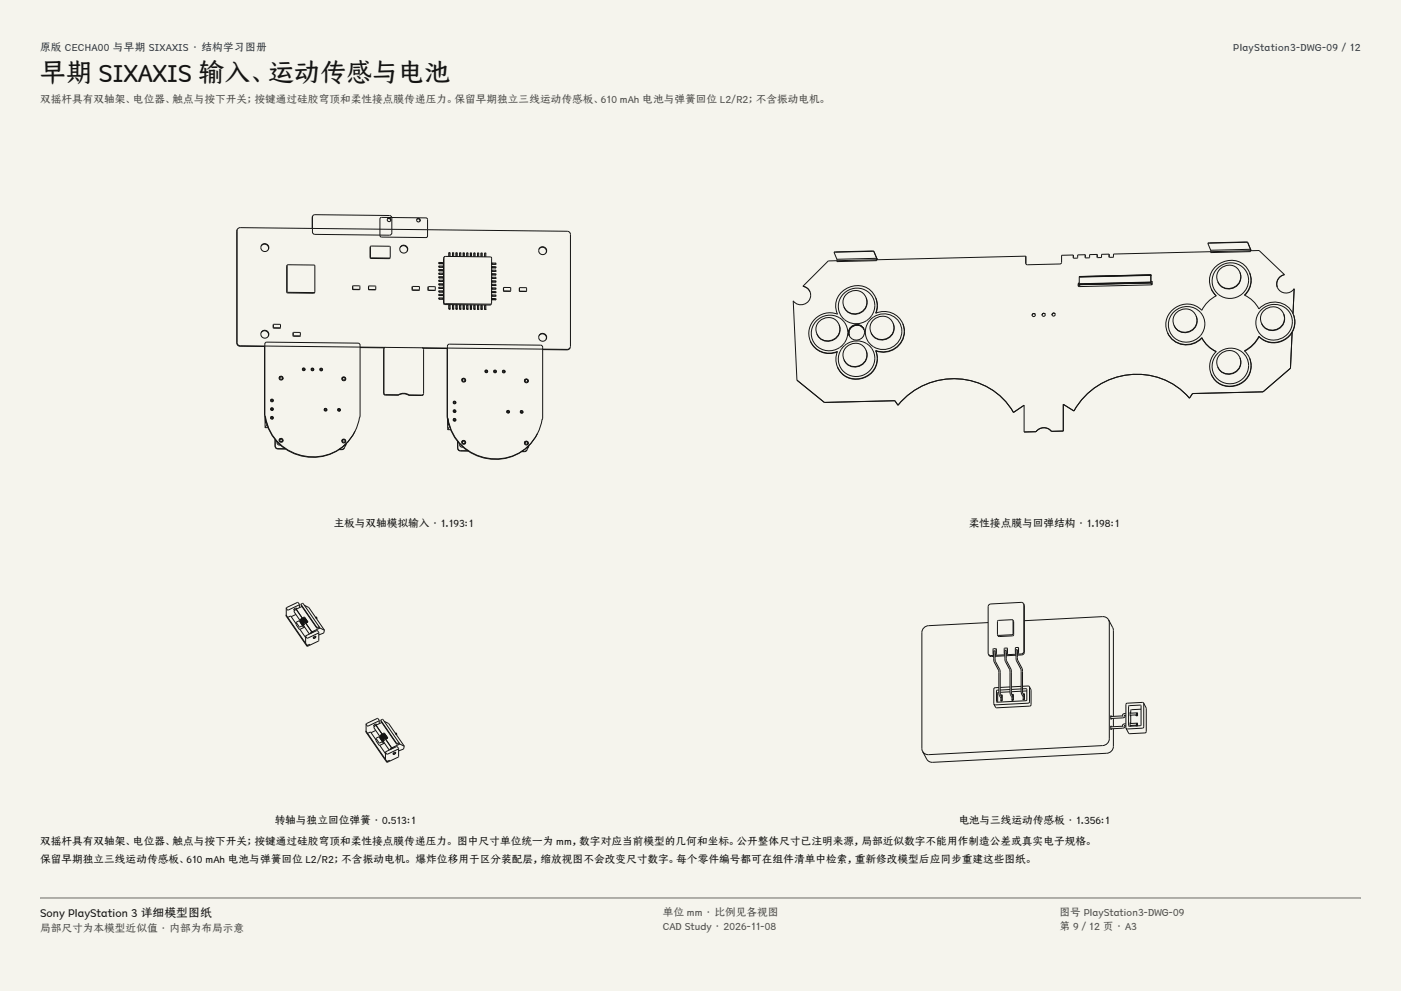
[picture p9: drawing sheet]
<svg xmlns="http://www.w3.org/2000/svg" width="420mm" height="297mm" viewBox="0 0 420 297" stroke-linecap="round" stroke-linejoin="round" font-family="sans-serif">
<g fill="#f5f4ed">
<path d="M0 0h420v297h-420z"/>
<path d="M12 12h396v275h-396z"/>
</g>
<g fill="none" stroke="#141413" stroke-width=".3">
<path d="M71.2 68.7l-.2 .6v33.5a.96 .96 0 0 0 .9 1h7.4M71.2 68.7l.8-.5 98.1 1.1a.96 .96 0 0 1 .9 1l-.1 33.9M71.2 68.7l-.1 34a.96 .96 0 0 0 .9 .9l43.6 .5M78.3 73.7a1.19 1.19 0 0 1 1.6-.4 1.19 1.19 0 0 1 .5 1.5M86.1 79.5l-.1 8.2 8.1 .2 .3-.3M86.1 79.5h8.2l.1 8.1M86.1 79.5v8l8.3 .1M93.7 64.7l-.1 3.8M93.9 64.5l.5-.2 22.6 .3 .5 .6-.1 4.9-.6 .4-22.7-.3-.4-.7v-4.5zM111.1 73.9l-.1 3.5 5.7 .1 .3-.3M111.1 73.9h5.8l.1 3.3M111.1 73.9v3.3h5.9"/>
<path d="M114 65.4l.4-.2 13.5 .2 .3 .4-.1 5.2-.4 .2-13.6-.2-.2-.4zM116.1 65.7a.55 .55 0 0 1 .6-.2 .55 .55 0 0 1 .4 .4v.3M119.9 74.2a1.19 1.19 0 0 1 1.6-.4 1.19 1.19 0 0 1 .6 1.5M124.9 65.8a.55 .55 0 0 1 .6-.2 .55 .55 0 0 1 .4 .4v.3M131.6 79.8h.1M131.6 78.7h.1M131.6 78.7v.3h1.2M131.6 79.7v.4M131.6 79.7v.1M131.6 78.7h1.2v.3M131.6 79.7l1.2 .1v.2M132.8 79h.1"/>
<path d="M133.1 77l-.1 .5v13.4l.1 .3 13.8 .2 .4-.4M133.1 77l.4-.2 13.7 .2 .2 .4-.1 13.6M133.1 77v13.7l.2 .3 13.7 .2 .3-.2M134.6 75.8h.1M134.6 75.8v1.1M134.6 75.7v.1M134.6 75.7l.3 .1v1.1M135.7 75.8h.1M135.7 75.8v1.1M135.7 75.7h.3M136 75.8v1.1M136.7 75.8v1.1"/>
<path d="M136.7 75.8h.1M136.8 75.8h.3v1.1M137.8 75.8h.1M137.8 75.8v1.1M137.8 75.8h.3v1.1M138.9 75.8h.1M138.9 75.8v1.1M138.9 75.8h.3M139.2 75.8v1.1M139.9 75.8h.1M140 75.8v1.1M140 75.8h.1"/>
<path d="M140 75.8h.3M140.3 75.8v1.1M141 75.8v1.1M141 75.8h.1M141 75.8h.3M141.4 75.8v1.1M142.1 75.9h.1M142.1 75.8v1.1M142.1 75.8v.1M142.1 75.8h.3v1.1M143.2 75.9h.1M143.2 75.9v1.1"/>
<path d="M143.2 75.8v.1M143.2 75.8h.3M143.5 75.9v1.1M144.2 75.9v1.1M144.2 75.9h.1M144.3 75.8l.3 .1v1.1M145.3 75.9h.1M145.3 75.9v1.1M145.3 75.9h.3v1.1M147.4 79.9h.1M147.4 78.9h.1M147.4 78.9v.3"/>
<path d="M147.4 79.9v.3h1.2M147.4 78.8v.1M147.5 78.8l1.1 .1v.3M147.5 79.9h1.1M148.6 79.2h-1.2M148.6 79.2h.1M148.6 79.9v.3M161.6 74.7a1.19 1.19 0 0 1 1.5-.5 1.19 1.19 0 0 1 .6 1.5M250.1 75.7h.1M250.1 75.6l11.6-.4 .3 .1 1 2.5M250.1 75.6h.1M250.1 75.6v.1"/>
<path d="M250.1 75.7l.8 2M250.9 77.7l11.9-.3v.7l-11.9 .3zM262 75.4l-11.9 .3M307.5 76.8l-59.2 1.4-7.6 7.6M307.5 76.8h.1M321.8 77.3h.1M321.8 76.4l-3.6 .1v2.1l-.4 .5-9.8 .3-.5-.4v-2.2M321.8 76.4v.9M321.8 76.4h.1M325.3 77.2h.1M325.3 76.3l-2.2 .1-.1 .9h-1.2M325.3 76.3v.9"/>
<path d="M325.3 76.3v.1M328.9 77.1h.1M328.9 76.3h-2.2l-.1 .9h-1.3M328.9 76.3v.8M328.9 76.3h.1M332.5 76.2v.9M332.5 76.2h-2.3v1l-1.3-.1M332.5 76.2v.8M332.5 77.1h1.3v-1l43.7-1 7.6 7.2M332.5 77v.1M362.1 73h.1M362.1 72.9l11.7-.4 .2 .1 1.1 2.5"/>
<path d="M362.1 72.9h.1M362.1 72.9v.1M362.1 73l.9 2M363 75l11.9-.3v.7l-11.9 .3zM374 72.7l-11.9 .3M78.3 99.7a1.19 1.19 0 0 1 1.5-.4 1.19 1.19 0 0 1 .6 1.5M81.9 97.3v.1M81.9 98.1l2.2 .1M82 97.2l-.1 1.1 2.2-.1M82 97.2h2.1v.9M82 97.2l-.1 .1M84.1 98.1v.1"/>
<path d="M87.9 99.7v1l2.1-.1M87.9 99.7h2.1v.9M87.9 99.7v.9h2.1M105.7 85.8l.1 .9h2.1M105.8 85.7l-.1 1.1 2.2-.1M105.8 85.7h2.1v1M105.8 85.7l-.1 .1M110.5 85.9h.1M110.5 85.8v1l2.1-.1M110.5 86.6l2.1 .1M110.5 85.8h2.1v.9M110.5 85.8h.1"/>
<path d="M110.5 85.8v.1M123.6 86h.1M123.6 86v1l2.1-.1M123.6 86.8l2.1 .1M123.6 85.9h2.1v1M123.6 85.9v.1M128.4 86l-.1 1h2.1M128.4 86h2.1v.9M128.4 86v.9l2 .1M130.5 86.9l-.1 .1M131.6 89.3h.1M131.6 88.3h.1"/>
<path d="M131.6 87.2h.1M131.6 86.1h.1M131.6 85.1h.1M131.6 84h.1M131.6 82.9v.1M131.6 81.9h.1M131.6 80.8h.1M131.6 89.3v.3h1.2M131.6 87.2v.3h1.2M131.6 85.1v.3h1.2M131.6 84v.3h1.2M131.6 82.9v.4h1.2"/>
<path d="M131.6 80.8v.3h1.2M131.6 81.9v.3h1.2M131.6 86.1v.3M131.6 88.2v.4M131.6 88.2h.1M131.6 82.9h.1M131.6 88.2v.1M131.6 85v.1M131.6 88.6h1.2M131.6 87.5h1.2M131.6 81.1l1.2 .1M131.6 89.3h1.2"/>
<path d="M131.6 88.2h1.2M131.6 87.2h1.2v.3M131.6 85h1.2v.4M131.6 84h1.2v.3M131.6 82.9h1.2M131.6 82.2h1.2M131.6 81.8l1.2 .1M131.6 80.8h1.2v.3M131.6 86.1h1.2v.3M132.8 86.4l-1.2 .1M132.8 80.1h-1.2M132.8 89.6h.1"/>
<path d="M132.8 88.6h.1M132.8 87.5h.1M132.8 86.4h.1M132.8 85.4h.1M132.8 84.3h.1M132.8 83.3h.1M132.8 82.2h.1M132.8 81.1h.1M132.8 80.1h.1M132.8 83.2v.1M132.8 88.3v.3M132.8 81.9v.3"/>
<path d="M132.8 82.9v.3M132.8 89.3v.3M134.6 91.5h.1M134.6 91.5v1.1h.3M134.6 91.4v.1M134.6 91.4l.3 .1v1.1M134.9 92.6h.1M135.7 91.5h.1M135.7 91.5v1.1h.3M135.7 91.4h.3M136 92.6h.1M136 91.5v1.1"/>
<path d="M136.7 91.5v1.1M136.7 91.5h.1M136.7 91.5v1.1h.3M136.8 91.5h.2M137.1 92.6h.1M137.1 91.5v1.1M137.8 91.5h.1M137.8 91.5v1.2l.3-.1M137.8 91.5h.3M138.1 92.7h.1M138.1 92.6v.1M138.1 91.5v1.1"/>
<path d="M138.9 91.5h.1M138.9 91.5v1.2M138.9 91.5h.3M139.2 92.7h-.3M139.2 92.7h.1M139.2 91.5v1.1M139.9 91.5h.1M140 91.5l-.1 1.2M140 91.5h-.1M140 91.5h.3M140.3 92.7h-.3M140.3 92.7h.1"/>
<path d="M140.3 92.6v.1M140.3 91.5v1.1M141 91.5v1.2M141 91.5h.1M141 91.5h.3l.1 1.2M141.3 92.7h-.3M141.3 92.7h.1M141.4 92.7h-.1M141.4 92.7h.1M142.1 91.6h.1M142.1 91.5v.1M142.1 91.5v1.2h.3"/>
<path d="M142.1 91.5h.1M142.1 91.5h.3v1.2M142.4 92.7h.1M143.2 91.6h.1M143.2 91.5v1.2h.3M143.2 91.5h.1M143.2 91.5v.1M143.2 91.5h.3M143.5 92.7h.1M143.5 91.6v1.1M144.2 91.6v1.1M144.2 91.6h.1"/>
<path d="M144.2 91.6v1.1h.3M144.2 91.5v.1M144.3 91.5h.2M144.6 92.7h.1M144.6 91.6v1.1M145.3 91.6h.1M145.3 91.6v1.1M145.3 91.5l.3 .1v1.1M145.6 92.7l-.3 .1M145.6 92.7h.1M147.4 89.5h.1M147.4 88.4h.1"/>
<path d="M147.4 87.4h.1M147.4 86.3h.1M147.4 85.2v.1M147.4 84.2h.1M147.4 83.1h.1M147.4 82.1h.1M147.4 81h.1M147.4 85.2h.1M147.4 89.5v.3h1.2M147.4 81v.3h1.2M147.4 82v.4h1.2M147.4 83.1v.3l1.2 .1"/>
<path d="M147.4 84.2v.3M147.4 85.2v.3M147.4 86.3v.3h1.2M147.4 87.4v.3h1.2M147.4 88.4v.3l1.2 .1M147.4 82v.1M147.4 84.5h1.2M147.5 82l1.1 .1v.2M147.5 83.1h1.1v.3M147.5 84.1l1.1 .1v.3M147.5 85.2h1.1v.3M147.5 88.4h1.1v.3"/>
<path d="M147.5 89.5h1.1v.3M147.5 89.8h1.1M147.5 88.7h1.1M147.5 87.3h1.1M147.5 86.3h1.1M147.5 84.5h1.1M147.5 83.4h1.1M147.5 81h1.1M148.6 85.6h-1.2M148.6 89.8h.1M148.6 88.7v.1M148.6 87.7h.1"/>
<path d="M148.6 86.6h.1M148.6 85.6h.1M148.6 84.5h.1M148.6 83.4h.1M148.6 82.4h.1M148.6 81.3h.1M148.6 80.2v.1M148.6 85.5v.1M148.6 86.3v.3M148.6 85.5h.1M148.6 80.2h.1M148.6 81v.3"/>
<path d="M148.6 87.4v.3M150.9 86.3v.1M151 86.3v1l2.1-.1M151 87.1l2.1 .1M151 86.2h2.1v1M151 86.2v.1M151 86.2l-.1 .1M155.7 86.3v1l2.2-.1M155.7 86.3h2.1l.1 .9M155.7 86.3l.1 .9h2.1M240.7 85.8a2.85 2.85 0 0 1 1.9 4.4 2.85 2.85 0 0 1-4.8 0l1.1 23.7M240.7 85.8h.1"/>
<path d="M244.6 96.4a5.4 5.4 0 0 1 9.3 1.6 5.4 5.4 0 0 1-6.4 7 5.2 5.2 0 0 1-2.9-8.6zM251 94.1l.1 .1M251.1 94.2a6.3 6.3 0 0 0-6.7 1.3 6.3 6.3 0 0 0-1.5 6.7M251.5 97.3a3.6 3.6 0 0 1-1.9 4.7 3.6 3.6 0 0 1-4.7-2M251.5 97.3a3.6 3.6 0 0 1-1.9 4.6 3.6 3.6 0 0 1-4.7-1.9M251.5 97.3a3.6 3.6 0 0 0-4.6-1.8 3.6 3.6 0 0 0-2 4.5M253 88a5.4 5.4 0 0 1 9.1 2.8 5.4 5.4 0 0 1-7.6 5.8 5.2 5.2 0 0 1-1.5-8.6zM259 98.7a2.4 2.4 0 0 0-3.1-1.1 2.4 2.4 0 0 0-1.3 3 2.4 2.4 0 0 1 1.4-3 2.4 2.4 0 0 1 3 1.2M259.6 89.2a3.6 3.6 0 0 1-1.9 4.7 3.6 3.6 0 0 1-4.7-2M259.6 89.2a3.6 3.6 0 0 1-1.9 4.6 3.6 3.6 0 0 1-4.7-1.9M259.6 89.2a3.6 3.6 0 0 0-4.6-1.8 3.6 3.6 0 0 0-2 4.5M261 95.7a5.4 5.4 0 0 1 9.2 2.1 5.4 5.4 0 0 1-6.4 6.9 5.2 5.2 0 0 1-4.2-3.7 5.2 5.2 0 0 1 1.4-5.3z"/>
<path d="M262.5 89.3a5.9 5.9 0 0 1 0 4.6 6.1 6.1 0 0 1 8.1 3.1M262.5 89.3a6.3 6.3 0 0 0-5.8-3.7 6.3 6.3 0 0 0-5.7 3.8 5.8 5.8 0 0 0 0 4.7M262.5 89.3a5.9 5.9 0 0 1 .1 4.5M267.7 96.9a3.6 3.6 0 0 1-1.9 4.7 3.6 3.6 0 0 1-4.7-1.9M267.7 96.9a3.6 3.6 0 0 1-1.9 4.6 3.6 3.6 0 0 1-4.7-1.8M267.7 96.9a3.6 3.6 0 0 0-4.6-1.8 3.6 3.6 0 0 0-2 4.6M270.6 97a6.2 6.2 0 0 1-1.4 6.7 6.2 6.2 0 0 1-6.7 1.3v.1M270.6 97a6.2 6.2 0 0 1-1.3 6.8 6.2 6.2 0 0 1-6.7 1.4M310.4 94.2l-.3-.2-.5 .1-.1 .5M313.3 94.2l-.2-.3-.5 .1-.2 .5M316.3 94.1l-.2-.2h-.5l-.2 .6M323.5 84.9l-.2 .2"/>
<path d="M323.5 85v.1M323.5 83l21.5-.5v2M323.5 83v2M323.5 84.8h.1M323.5 85.1l.1 .1M323.5 83h.1M323.6 85.2v.1M323.6 82.9l-.1 .1M323.6 85.3h.1M323.6 82.9h.1M323.6 85.3l.2 .6M345 84.5v.1"/>
<path d="M345 84.5l-21.5 .5M345 84.6l-21.5 .5M345 82.4v.2M345 82.4v.1M345 82.4l-21.5 .6M345 82.4h.1M345 84.4l.4 .1v.6l-.2 .3-21.7 .5-.2-.2v-.6l.2-.3M345 84.6h.1M345 84.8h.1M345 84.8l-21.4 .5M345 82.3v.1M345 82.3l-21.4 .6"/>
<path d="M345 82.3v.2M345 84.6v.2M345 84.6l-21.4 .6M345 82.5h.1M345 84.7h.1M345 84.7v.1M345 84.7l.3 .6-.3-.5M345 82.4v2.2M345 82.5l.1 .1M345 82.4l.1 .1M345.1 82.6h-.1M350 99.6a6.2 6.2 0 0 0 10.3 1.7"/>
<path d="M350 99.6a6.2 6.2 0 0 0 10.3 1.6M352 93.4a5.4 5.4 0 0 1 9.1 2.4 5.4 5.4 0 0 1-6.8 6.6 5.2 5.2 0 0 1-2.3-9zM358.6 94.7a3.6 3.6 0 0 1-1.9 4.7 3.6 3.6 0 0 1-4.8-1.9M358.6 94.7a3.6 3.6 0 0 1-2 4.6 3.6 3.6 0 0 1-4.7-1.8M358.6 94.7a3.6 3.6 0 0 0-4.7-1.8 3.6 3.6 0 0 0-2 4.6M363.1 86.5l1.5 2.2M363.1 86.5l1.5 2.1M364.6 88.6a9.8 9.8 0 0 0-4.3 4.4 6.3 6.3 0 0 0-7.8-.9 6.3 6.3 0 0 0-2.5 7.5M364.9 80.5a5.4 5.4 0 0 1 9.2 2 5.4 5.4 0 0 1-6.5 6.8 5.2 5.2 0 0 1-2.7-8.8zM371.7 81.6a3.6 3.6 0 0 1-1.9 4.7 3.6 3.6 0 0 1-4.7-1.9M371.7 81.6a3.6 3.6 0 0 1-2 4.6 3.6 3.6 0 0 1-4.6-1.8M371.7 81.6a3.6 3.6 0 0 0-4.7-1.8 3.6 3.6 0 0 0-1.9 4.6"/>
<path d="M374.6 81.7a6 6 0 0 1-1.6 6.7 9.1 9.1 0 0 1 4.4 4.2 6.2 6.2 0 0 1 10.3 1.6M374.6 81.7a6 6 0 0 1-1.4 6.8M374.6 81.7a6.3 6.3 0 0 0-6.3-3.6 6.3 6.3 0 0 0-5.5 4.6l-.1 2.4 .4 1.4M378.5 92.5a5.4 5.4 0 0 1 8.7 2.5 5.4 5.4 0 0 1-5.8 6.9 5.3 5.3 0 0 1-4.7-3.7 5.3 5.3 0 0 1 1.8-5.7zM382.9 86.1a2.88 2.88 0 0 0 5.1 .4M384.8 94.1a3.6 3.6 0 0 1-1.9 4.7 3.6 3.6 0 0 1-4.7-2M384.8 94.1a3.6 3.6 0 0 1-2 4.6 3.6 3.6 0 0 1-4.6-1.9M384.8 94.1a3.6 3.6 0 0 0-4.6-1.8 3.6 3.6 0 0 0-2 4.5M385.1 82.3a2.85 2.85 0 0 0-2.2 3.8M387.4 99.6l-.5 10.8-8.3 7M387.7 94.2a6.2 6.2 0 0 1-2.4 7.6 6.2 6.2 0 0 1-7.9-.9M387.7 94.2a6.3 6.3 0 0 1-2.5 7.5 6.3 6.3 0 0 1-7.8-.9"/>
<path d="M388 86.5l-.4 7.5M388 86.5v.1M79.3 103.8v20.7l.2 .4M79.4 103.7l-.1 .1M81.3 119.9l.1 .3 .4-.1M81.3 119.9l.3-.1 .2 .3M81.3 119.9l-.1 .3M81.5 119.8l-.4 .1M81.7 119.9l.2 .4M83.9 112.9h.7v.8M83.9 112.9v.7M83.9 113.6v.2"/>
<path d="M83.9 113.6l.7 .1M83.9 112.9l-.2 .5M84.5 112.9l-.8 .2M84.6 113.5l.2-.1-.1 .3M84.6 113.1l.2 .6M84.6 113.7l-.1 .2M90.7 110.9h.1M90.7 110.8h-.1M90.8 110.5l.1 .3h.4M90.8 110.5l.4-.1 .1 .4M90.8 110.5l-.1 .4M91.1 110.4l-.5 .2"/>
<path d="M91.1 111.1h.1M91.2 111v.1M91.3 110.5l.1 .4M91.3 110.8l-.2 .3M93.4 110.8h-.1M93.5 110.6v.3l.4-.1M93.5 110.6l.3-.1 .1 .3M93.5 110.6l-.2 .3M93.7 110.4l-.4 .2M93.8 111v.1M93.9 110.5l.1 .5M93.9 110.8l-.2 .3"/>
<path d="M95.9 110.9h.1M96 110.8h-.1M96.1 110.6l.1 .3 .3-.1M96.1 110.6l.3-.1 .1 .3M96.1 110.6l-.2 .3M96.3 110.5l-.4 .1M96.4 111.1h.1M96.4 111v.1M96.5 110.6l.1 .4M96.5 110.8l-.2 .4M102.7 113.1l-.2 .5M102.7 113.1l.7 .1v.7"/>
<path d="M102.7 113.1v.8M102.7 113.9h.7M102.7 113.9v.1M103.3 113.2l-.8 .1M103.4 113.3l.2 .6M103.4 113.9l-.1 .2M107.9 104.2h7.3M115.1 104.4l.1 13.6 .4 .3h3.9M115.1 104.4v13.8l.4 .2 3.9 .1M115.6 104.1l54.5 .6 .8-.5M115.6 104.1l-.5 .3M119.4 118.5l1.6-.5 1.5 .5"/>
<path d="M119.5 118.3l1.5-.4 1.6 .4M119.5 118.3l-.1 .2M122.6 118.3l-.1 .2M126.5 104.2l.5 .5-.1 13.4M126.8 104.4l7.3 .1M126.9 118.1l-.4 .3-3.9-.1M126.9 118.1l-.5 .4h-3.9M134.1 104.5v20.6l.1 .4M134.1 104.3v.2M138.7 113.5l.7 .1v.7M138.7 113.5v.8M138.7 114.3l-.1 .1"/>
<path d="M138.7 114.3h.7M138.7 113.5l-.3 .5M139.2 113.6l-.8 .1M139.4 113.7l.1 .6M139.4 114.3l-.1 .2M139.4 114.1h.1M139.4 114.3h.1M139.5 114.1l-.1 .2M145.4 111.5h.1M145.5 111.4h-.1M145.6 111.2l.1 .2h.3M145.6 111.2l.3-.1 .1 .3"/>
<path d="M145.6 111.2l-.2 .3M145.8 111l-.4 .2M145.9 111.7h.1M145.9 111.6v.1M146 111.1l.1 .4M146 111.4l-.2 .3M148 111.5h.1M148.1 111.4h-.1M148.2 111.2l.1 .3 .3-.1M148.2 111.2l.3-.1 .1 .3M148.2 111.2l-.2 .3M148.4 111.1l-.4 .1"/>
<path d="M148.5 111.6l.1 .1M148.6 111.2l.1 .4M148.6 111.4l-.1 .3M150.7 111.5h-.1M150.7 111.4h-.1M150.8 111.2l.1 .3 .3-.1M150.8 111.2l.3-.1 .1 .3M150.8 111.2l-.1 .3M151 111.1l-.4 .1M151.1 111.7v.1M151.1 111.6l.1 .1M151.2 111.2l.2 .4"/>
<path d="M151.2 111.4l-.1 .4M157.5 113.8h.7v.7M157.5 113.8v.7M157.5 114.5h.7M157.5 113.8l-.3 .4M157.5 114.5l-.1 .1M158 113.8l-.8 .1M158.2 113.9l.1 .6M158.2 114.5l-.1 .2M161.6 100.6a1.19 1.19 0 0 1 1.5-.4 1.19 1.19 0 0 1 .6 1.5M170.9 104.2l-.4 .5-.5 .2-7.3-.1M238.9 113.9l8.2 6.7 21.2-.5 .9 1.4"/>
<path d="M238.9 113.9h.1M242.9 102.2a6.1 6.1 0 0 0 8.2 3.1l-.5 2 .1 1.3 .3 1.3M242.9 102.2a6.1 6.1 0 0 0 8.1 3.3M252.9 103.8a5.4 5.4 0 0 1 9.2 2.2 5.4 5.4 0 0 1-6.5 6.7 5.2 5.2 0 0 1-2.7-8.9zM259.6 105a3.6 3.6 0 0 1-1.9 4.7 3.6 3.6 0 0 1-4.7-1.9M259.6 105a3.6 3.6 0 0 1-1.9 4.6 3.6 3.6 0 0 1-4.7-1.8M259.6 105a3.6 3.6 0 0 0-4.6-1.8 3.6 3.6 0 0 0-2 4.6M262.5 105.1a6.2 6.2 0 0 1-3.4 8 6.2 6.2 0 0 1-8.1-3.2M262.5 105.1a6.2 6.2 0 0 1-3.4 8.1 6.2 6.2 0 0 1-8.1-3.3M356.6 119.3a21.4 21.4 0 0 0-34.7 3.9M356.6 119.3h.1M356.6 119.3a21.4 21.4 0 0 0-34.6 3.9"/>
<path d="M357.5 117.9l-.9 1.4M357.5 117.9v.1M360.3 101.2a9.1 9.1 0 0 0 4.3 4.1 6 6 0 0 0-1.5 6.8M360.3 101.2v.1M360.3 101.3a9.1 9.1 0 0 0 4.3 4.1M364.8 106.2a5.4 5.4 0 0 1 9.3 1.8 5.4 5.4 0 0 1-6.5 6.9 5.2 5.2 0 0 1-2.8-8.7zM371.7 107.2a3.6 3.6 0 0 1-1.9 4.7 3.6 3.6 0 0 1-4.7-2M371.7 107.2a3.6 3.6 0 0 1-2 4.6 3.6 3.6 0 0 1-4.6-1.9M371.7 107.2a3.6 3.6 0 0 0-4.7-1.8 3.6 3.6 0 0 0-1.9 4.5M374.6 107.3a6.2 6.2 0 0 1-3.4 8.1 6.2 6.2 0 0 1-8.1-3.3M374.6 107.3a6.2 6.2 0 0 1-3.4 8 6.2 6.2 0 0 1-8.1-3.2M377.4 100.8a9.8 9.8 0 0 1-4.4 4.3l1.6 2.2"/>
<path d="M377.4 100.8v.1M377.4 100.9a9.8 9.8 0 0 1-4.3 4.3M378.6 117.4l-21.1 .5M378.6 117.4h.1M79.5 124.9v3.3M79.5 124.9a14.3 14.3 0 0 0 11.9 12 14.3 14.3 0 0 0 15-7.7M79.5 128.2h.9M79.5 128.2h.1M79.5 125l.2 1.9 .1-.5M79.6 124.8l-.2-.4v-21.3l.2-.4 .4-.2 27.4 .3 .4 .2 .1 .4v21.5M79.6 124.8a14.4 14.4 0 0 0 11.8 11.9 14.4 14.4 0 0 0 15-7.5M79.6 124.8l-.1 .1"/>
<path d="M80 127.1l-.5 1.1M81.2 125.4h.1M81.2 122.8h.1M81.2 120.2h.1M81.2 125.3h-.1M81.2 122.7h-.1M81.2 120.1h-.1M81.3 125.1l.1 .3 .4-.1M81.3 125.1l.3-.1 .2 .3M81.3 122.5l.1 .3 .4-.1M81.3 122.5l.3-.1 .2 .3M81.3 125.1l-.1 .3"/>
<path d="M81.3 122.5l-.1 .3M81.5 124.9l-.4 .2M81.5 122.4l-.4 .1M81.6 125.6h.1M81.6 123h.1M81.6 120.4h.1M81.7 125.5v.1M81.7 122.9v.1M81.7 120.3v.1M81.7 125l.2 .5M81.7 122.4l.2 .5M81.8 125.3l-.2 .3"/>
<path d="M81.8 122.7l-.2 .3M81.8 120.1l-.2 .3M82.5 131.6v2.1a.84 .84 0 0 0 .8 .9h2.4M82.5 131.7v1.9a.84 .84 0 0 0 .8 .9h2.2M83 132.3v.3a.91 .91 0 0 0 1.2 .8M83.9 131.6h.7v.7M83.9 132.3v.1M83.9 132.3h.7M83.9 131.6l-.2 .5M83.9 131.6v.7M84 131.5v.1M84.4 131.6h-.5l-.2 .4"/>
<path d="M84.6 132.1l.1 .3M84.6 131.7l.2 .6M84.6 132.3l-.1 .2M97.2 122.9h.1M97.2 122.8l.1 .1M97.4 122.7l.1 .3 .3-.1M97.4 122.7l.3-.1 .1 .3M97.4 122.7l-.2 .3M97.6 122.5l-.4 .2 .3-.1M97.7 123l.1 .2M97.8 122.6l.1 .4M97.8 122.9l-.1 .3"/>
<path d="M97.8 122.8l.1 .3M101.4 122.9h-.2M101.4 122.7l.1 .3 .4-.1M101.4 122.7l.4-.1 .1 .3M101.4 122.7l-.1 .3M101.5 122.6l-.3 .2M101.7 122.6l-.5 .1M101.8 123.1v.1M101.8 122.7l.2 .4M101.9 122.9l-.2 .3M101.9 122.8l.1 .3M102.6 132h.1"/>
<path d="M102.6 132l-.1 .1M102.7 132.5h.7M102.7 131.8l-.2 .5M102.7 131.8h.7v.7M102.7 132.5v.1M102.7 131.8v.7M103.1 131.7v.1M103.2 134.2l-.4 .4-1.1 .1M103.3 131.8l-.8 .2M103.4 131.9l.2 .6M103.4 132.5l-.1 .2M103.8 133.2l-.8 1.4-1.5 .2"/>
<path d="M103.8 133.2l-.8 .4M103.8 132.9v.3M107.9 124.9l-.1 .3M107.9 124.9l-1.5 4.3M134.2 125.5v3.3M134.2 125.5a14.3 14.3 0 0 0 11.9 12 14.3 14.3 0 0 0 15.1-7.7M134.2 128.8h.9M134.2 128.8h.1M134.2 125.6l.2 1.9 .1-.5M134.3 125.4l-.2-.4v-21.3l.2-.4 .4-.2 27.4 .3 .4 .2 .2 .4-.1 21.5M134.3 125.4a14.4 14.4 0 0 0 11.8 11.9 14.4 14.4 0 0 0 15.1-7.5M134.3 125.4l-.1 .1"/>
<path d="M134.7 127.7l-.5 1.1M135.9 126h.1M135.9 123.4h.1M135.9 120.8h.1M136 125.9h-.1M136 123.3h-.1M136 120.7h-.1M136.1 125.7v.3l.4-.1M136.1 125.7l.3-.1 .1 .3M136.1 123.1v.3l.4-.1M136.1 123.1l.3-.1 .1 .3M136.1 120.5v.3l.4-.1"/>
<path d="M136.1 120.5l.3-.1 .1 .3M136.1 125.7l-.2 .3M136.1 123.1l-.2 .3M136.1 120.5l-.2 .3M136.3 125.6l-.4 .1M136.3 123l-.4 .1M136.3 120.4l-.4 .1M136.3 126.2h.1M136.3 121h.1M136.4 126.1v.1M136.4 123.5v.1M136.4 120.9v.1"/>
<path d="M136.5 125.7l.1 .4M136.5 123.1l.1 .4M136.5 120.5l.1 .4M136.5 123.3l-.2 .3M136.5 125.9l-.2 .3M136.5 120.7l-.2 .3M137.2 132.2v2.1a.84 .84 0 0 0 .8 .9h2.4M137.2 132.3v1.9a.84 .84 0 0 0 .9 .9h2.2M137.8 132.9v.3a.91 .91 0 0 0 1.1 .8M138.5 132.3v.3M138.7 132.2h.7v.7M138.7 132.9h.7"/>
<path d="M138.7 132.9l-.1 .1M138.7 132.2l-.3 .5M138.7 132.2v.7M138.8 132.1v.1M139.1 132.2l-.7 .2M139.4 132.7v.3M139.4 132.3l.1 .6M139.4 132.9l-.1 .2M152 123.5h.1M152 123.4l-.1 .1M152.1 123.3l.1 .3 .4-.1M152.1 123.3l.4-.1 .1 .3"/>
<path d="M152.1 123.3l-.2 .3M152.3 123.1l-.4 .2 .3-.1M152.5 123.6v.2M152.5 123.2l.1 .5v-.3M152.6 123.5l-.2 .3M156.1 123.5h-.1M156.2 123.3v.3l.4-.1M156.2 123.3l.3-.1 .1 .3M156.2 123.3l-.2 .3M156.4 123.2l-.4 .2 .3-.2M156.5 123.7l.1 .1M156.6 123.3l.1 .4-.1-.3"/>
<path d="M156.6 123.5l-.2 .4M157.3 132.6h.1M157.4 132.6l-.2 .1M157.5 132.4l-.3 .5M157.5 132.4h.7v.7M157.5 133.1l-.1 .1M157.5 133.1h.7M157.5 132.4v.7M157.8 134.2h.1M157.8 132.4h.1M158 134.8l-.5 .4-1.1 .1M158 132.4l-.8 .2"/>
<path d="M158.2 132.5l.1 .6M158.2 133.1l-.1 .2M158.5 133.8l-.8 1.4-1.4 .2M158.5 133.8l-.7 .4M158.6 133.5l-.1 .3M162.6 125.5l-.1 .3M162.6 125.5l-1.4 4.3M269.2 121.5a21.2 21.2 0 0 1 34.6 2.1M303.8 123.6l3.2-2.2v8.1M303.8 123.6h.1M307 121.5l-3.2 2.1M307 129.5h.1"/>
<path d="M310.6 129.4l-3.6 .1M315.2 129.3a2.88 2.88 0 0 0-4.6 .1M315.2 129.3h.1M315.2 129.3a2.91 2.91 0 0 0-4.6 .1M318.8 121.2v8M318.8 121.2l3.1 2M318.8 129.2h.1M318.8 121.2h.1M318.8 129.2l-3.6 .1M318.8 121.2l3.2 2M321.9 123.2h.1M85.8 184.3v.1"/>
<path d="M85.8 184.6v.1M85.8 184.7l6.3 9 3.4-1.6 .1-2.5M85.8 184.4l6.2 9 .8-.3v.3M85.8 184.3h.1M85.8 182.2v2.5M86.2 185.2v-.3l1-.3 1.6 2.4M88.1 182.7l.2 .3M88.7 182.2l.2 .3-.2-.3-.5 .3-.1 .3 .2 .1M88.7 184.1l-1.4 .7M88.8 182.6l-.5 .4-.1 .4 1.8 2.6M88.8 182.6l1.8 2.6M88.8 186.5l1 1.4 .9-.4"/>
<path d="M88.8 186.5l.9-.5 1 1.5M88.8 186.5v.8l1.1 1.3M89.8 181.2l-.6-.7-3.4 1.7M89.8 181.2l-3.4 1.6-.6-.6M89.8 181.2v.9M89.9 188.6l1.7 2.5M90 186.4h.1M90 186l.1 .1M90.2 181.1l.7-.2 5 7.3M90.2 181.1l.1 .1M90.2 181.3l.1 .1M90.2 181.1v.2"/>
<path d="M90.3 181.2l4.7 6.8 .6-.2M90.3 181.4l4.7 6.8 .5-.1 .1-.3M90.3 186.1h-.1M90.3 186.5h.1M90.3 185.9h.1M90.4 186.4h-.1M90.4 186.2l.1 .1M90.4 186.7h.1M90.5 186.7h-.1M90.5 186.1v.1M90.5 181.8l-1.7 .8M90.6 186.5h-.1"/>
<path d="M90.6 185.2l-.5 .4-.1 .4M90.6 185.2l.7-.3 1 1.5-.6 .4M90.6 186.9h.1M90.6 186.3l.1 .1M90.7 187.1h.1M90.7 186.7h-.1M90.7 187.5l.2 .4h.4M90.8 187.1h-.1M90.8 186.5v.1M90.8 186.6l-.1 .1M90.8 187.6h.1M90.8 185.3h.1"/>
<path d="M90.8 185.3l-.6 .4M90.9 186.9h-.1M90.9 186.7l.1 .1M90.9 187.5l-.1 .1M90.9 187.5h.1M90.9 185.5h.1M90.9 186.8l-.1 .1M91 185.4v.1M91 186.9l.2 .2M91.1 185.7h.1M91.1 187l-.2 .1M91.1 187.3h-.2h.2"/>
<path d="M91.2 187.1h-.3M91.3 181.4l1.3 .7 4.7 6.8M91.3 185.8v.1M91.3 187.9l-1.4 .7M91.4 185.6l-.1 .1M91.4 186v.2M91.4 185.4l-.8 .2-.4 .8M91.5 185.8l-.1 .1M91.5 185.3h.1M91.6 186.2l-.1 .1M91.6 185.6h.1M91.6 185.6a1.13 1.13 0 0 0-1.3 1"/>
<path d="M91.6 185.8h.1M91.6 185.5a.99 .99 0 0 0-1.1 .1 .99 .99 0 0 0-.3 1M91.6 192.8h.1M91.6 190.7v2.4M91.6 186v.1M91.7 186.8l-.5 .4-.1 .4 1.7 2.4M91.7 186.8h.1M91.7 186.8l1.8 2.6M91.7 186.4l-.1 .1M91.7 185.8h.1M91.7 185.8l-.8 .2-.5 .8M91.7 186v.1"/>
<path d="M91.7 185.7a.99 .99 0 0 0-1.1 .1 .99 .99 0 0 0-.3 1M91.8 186.2l-.1 .1M91.9 186h.1M91.9 186l-.9 .2-.4 .8M91.9 186.2l-.1 .1M91.9 185.9a.99 .99 0 0 0-1.1 .1 .99 .99 0 0 0-.4 1M91.9 186.2h.1M91.9 186.2l-.9 .4-.3 .6M91.9 186.4l-.2 .2M92 193.6v-.3l.2 .1v.3M92 186.2h.1M92 186.4l-.2 .3-.2-.2"/>
<path d="M92 186.1a.99 .99 0 0 0-1.1 .1 .99 .99 0 0 0-.3 1M92.1 186.4v.2M92.2 186.5a.91 .91 0 0 0-1.3 1M92.2 186.3a.99 .99 0 0 0-1.1 .1 .99 .99 0 0 0-.4 1M92.3 186.5a1.03 1.03 0 0 0-1.1 .1 1.03 1.03 0 0 0-.4 1M93.5 189.4l-.6 .6M93.5 189.6l-.3 .2M93.5 189.4v.2M93.7 189.5v.1M93.8 189.5l-.3 .1M93.9 191.1l.1 .1M94.1 190.9l.6-.2-.6 .6h-.2z"/>
<path d="M94.1 189.4h-.6M94.5 190.7l.1 .1M94.6 190.8l-.5 .2-.1 .2M94.6 190.8l-.2 .4h-.4M94.7 185l.1 .3M94.7 184.9h.1M94.7 184.9v.1M94.8 184.9l.1 .3M94.8 185.1v.1M94.8 185.1h.1M94.8 185v.1M94.8 185.2v.1"/>
<path d="M94.8 185.1l.1 .1M94.8 185.3l.1 .1M94.8 185.3h.1M94.9 185.2l.1 .1M94.9 185.2l.1 .2M95 185.4h.1M95 185.3h.1M95 185.3v.1M95.6 189.6l-.6-.6-3.4 1.7M95.6 189.6l-3.4 1.7-.6-.6M95.6 187.7v.1M95.9 188.2l-2.4 1.2"/>
<path d="M95.9 188.2l1.4 .7M97.3 188.9l-.3 .8-1.4 .6M296.2 186.6l-17.8 .9a2.1 2.1 0 0 0-2 2.1v34.7l.2 .9M296.3 196.1l.6 .6h1M296.3 196.1l.4 .3h1.2M297.7 196l.2 .1M298.3 195.1h-.4v2.8l1.5 3 .1 7 .5 1.1 .3-.2-.4-.6M298.3 195.1h.1M298.3 195.1l.1 3.1M298.4 198.2h.1M298.4 198.2l1.4 2.7 .1 7.3M298.6 194.4l-.9 .1v1.5"/>
<path d="M298.6 194.4v.1M298.6 195.9l-.1 .2M298.6 194.5l.1 1.5-.4 .1M298.6 194.5l.1 .1M301.1 195.9h.1M301.1 195.9l.1 .1M301.2 196.5l-2.9 .2M301.2 196.2l-2.9 .2M301.2 195.9h.1M301.6 194.9h-.4l.1 2.8 1.4 3.1 .1 6.9 .6 1.2 .2-.2-.3-.7M301.6 194.9h.1M301.7 194.9v3.1"/>
<path d="M301.7 198h.1M301.7 198l1.4 2.8 .2 7.2M302 194.3h-.9v1.6M302 194.3h.1M302 194.3l-.2 1.6M302 194.3v1.5l-.3 .1M303.7 185.9l-.3-.2-4.2 .3-.2 .3 .1 4M303.7 185.9v4l-.2 .3-4.1 .2-.3-.1M303.7 185.9l.2 .5v3.8l-.2 .3-4.2 .3-.4-.5M304.4 195.7h.2zM304.6 196.4l-2.9 .1M304.6 196.1l-2.9 .1"/>
<path d="M305.1 197.8v.1M305.1 197.9l1.4 2.7 .1 7.2M305.1 197.9l-.1-3.1-.3-.1v3.2l1.4 2.8v6.6l.1 .7 .5 .7 .3-.2-.4-.7M305.3 194.1h-.9v1.6M305.3 194.1v.1M305.3 195.6l-.1 .1M305.3 194.2l.1 1.4M305.3 194.2h.1M305.4 195.6l-.4 .2M306.8 180.9l.3 .7v13.9l-.5 .7-1.6 .2M306.8 180.9l-.7-.4-9.1 .5-.5 .3-.3 .5 .1 14.3M306.8 180.9l.1 14.3-.5 .7-1.4 .2"/>
<path d="M332.3 185.8l.3 .8v34.8a2.1 2.1 0 0 1-2.1 2.1l-52.1 2.7-1.3-.4-.5-.6M332.3 185.8l-.5-.7-1.3-.3-23.4 1.2M332.3 185.8l1.3 2.3 .2 .8v25.8M109.7 219.1l6.2 9 .9-.2v.2M109.8 219.1v.4M109.8 219l-.1 .1M109.8 217l-.1 2.4 6.2 9 3.6-1.6v-2.4M110.1 219.9v-.2l1-.3 1.6 2.4M112 217.4l.3 .3M112.6 217l.2 .3M112.6 218.9l-1.4 .7M112.7 217.4l-.5 .4-.1 .4 1.8 2.6"/>
<path d="M112.7 217.3v.1M112.7 217.3l1.8 2.7M112.8 217.2l-.1-.2-.5 .2-.2 .4 .2 .1M113.7 215.9l-.6-.6-3.3 1.7M113.7 215.9l-3.3 1.7-.6-.6M113.7 215.9v1M114.2 215.9l.6-.3 5.1 7.4M114.2 215.9l4.7 6.9 .6-.3M114.2 215.9l4.7 7.1 .6-.2v-.3M114.4 216.5l-1.7 .8M114.5 220l.7-.3 1.1 1.5M114.5 220h.1"/>
<path d="M115.2 216.2l1.3 .6 4.7 6.8M118.7 219.7h.1M118.7 219.7v.4M118.7 219.7l.1 .1M118.7 219.8l.1 .2M118.7 219.8h.1M118.7 219.8l.2 .2M118.8 219.8l.1 .1M118.8 219.8l.2 .3M118.9 219.9v.2M118.9 220v.1M299.4 206l-1.4 .3v4.8"/>
<path d="M299.4 207.5l-.3 .2v2.7M299.9 208.2h.1M300.1 209v1M300.1 208.3v.1M300.1 210h.1M300.4 208.3h-.3M300.4 208.3h.1M300.4 208.3v.1M300.4 208.3v1.7h-.3M300.4 208.4h.1M302.8 205.9l-3 .1M302.8 206.6l-3 .2"/>
<path d="M302.8 207.3l-3 .2M303.3 208h.1M303.4 209.8h.1M303.4 208.2h.1M303.4 208.9v.9M303.7 209.8h-.3M303.7 208.1h-.3M303.7 208.1h.1M303.7 208.1l.1 .1M303.7 209.8l-.3 .1M303.7 208.1l.1 1.7M303.8 208.2h.1"/>
<path d="M306.1 205.7l-2.9 .2M306.1 206.5l-2.9 .1M306.1 207.2l-2.9 .1M306.5 205.7l1.7-.1 .4 .2M306.5 206.5h1.3v3.3l-.2 .2-8.8 .4-.1-3.4 .7-.2M306.6 207.8h.1M306.7 209.6h.1M306.7 208.7v.9M306.8 209.7h.1M307 209.6h-.2M307 207.9l-.3 .1M307.1 208h.1"/>
<path d="M307.1 208v1.6M307.1 209.7h-.3M307.8 207.1h-1.3M308.6 205.8v4.5l-.2 .4-10.1 .6-.3-.2M308.6 205.8l.5 1v4.4l-.2 .4-10.1 .5-.4-.2-.4-.8M333 214.5h.1M333 214.5l.1 1.1 .1-.3M333 217.6h.1M333 217.6l.1 1.1 .1-.3M333.1 214.5v.2M333.1 217.6v.2M333.8 218.4v5.3a2.1 2.1 0 0 1-2 2.1l-52.2 2.7-.9-.2-.7-.5-1.4-2.6"/>
<path d="M333.8 215.3v2.5M336.6 217.6l-3.6 .2M336.6 214.5l-3.6 .2M337.1 217.3v.3l.4-.1M337.1 214.2v.3l.4-.1M337.2 217.5v.4l-.5 .3-3.7 .2M337.2 214.4v.4l-.5 .3-3.7 .2M337.5 216.9l-.9 .2 .1 .7M337.5 213.8l-.9 .3 .1 .7M338.4 211.5l3.7-.1-.1 6-3.7 .2zM338.8 216.6h.1M338.8 216.6l.1 1.1"/>
<path d="M338.9 216.6v.2M338.9 213.7l-.1-.2 .2 3.3M339 217.6v-.2l-.1 .2M340.6 217.3v.3M340.6 214.3v.1M340.6 214.4v.1M340.6 214.5h.1M340.6 214.4l.4 .1M340.7 216.7v.1M340.7 216.7l.1 .6M340.7 213.6v.1M340.7 213.6l.1 .6"/>
<path d="M340.7 216.7l-1.9 .1M340.7 216.8l.1 .5M340.7 213.7l.1 .5M340.8 217.3l-2 .1M340.8 214.2l-2 .1M341 213.7h-2.2M341 216.7l-.3 .1M341 216.8h.1M341 213.7h.1M341 213.7v.8M341 216.8v.7M342.1 212.5l-2.9 .2-.2 .2v.8"/>
<path d="M342.8 210.7l-.3-.2-4.6 .2-.3 .3v7.3M342.8 210.7v7.3l-.3 .2-4.6 .3-.3-.2M342.8 210.7l.8 1.6v7.1l-.4 .3-4.7 .2-.9-1.6M112.7 221.3l1 1.4 1-.4M112.7 221.3l.9-.5 1.1 1.5M112.7 221.3l.1 .8 1 1.3M113.9 223.4l1.7 2.5M113.9 221.2h.1M113.9 220.8l.1 .1M114.2 220.5h.1M114.2 220.9h-.1M114.2 221.3h.1"/>
<path d="M114.2 220.7h.1M114.3 220.7h.1M114.3 221.1l-.1 .1M114.3 221h.1M114.4 221.5h.1M114.4 221.4h.1M114.4 220.9h.1M114.5 221.7h.1M114.5 221.3h-.1M114.5 220l-.5 .4-.1 .4M114.6 221.6h-.1M114.6 221.1h.1"/>
<path d="M114.6 221.9h.1M114.6 221.5h-.1M114.7 222.3l.1 .3h.4M114.7 222.3h.1M114.7 221.3l.1 .1M114.7 221.4h-.1M114.8 220.1h.1M114.8 220.1l-.6 .5M114.8 221.7h-.1M114.8 221.5l.1 .1M114.8 222.3h.2M114.9 220.2v.1"/>
<path d="M114.9 221.6h-.2M115 221.7l.1 .2M115 220.4v.1M115 221.8h-.1M115.1 222l-.3 .1h.2M115.1 221.9h-.3M115.2 220.6v.1M115.3 222.7l-1.5 .7M115.3 220.4h.1M115.4 220.8l-.1 .1M115.4 220.2l-.9 .2-.4 .8M115.4 221l.1 .1"/>
<path d="M115.4 220.5v.1M115.5 220.1h.1M115.5 221l-.1 .1M115.5 220.4h.1M115.5 220.4a1.13 1.13 0 0 0-1.3 1M115.5 220.5v.1M115.5 220.2a.99 .99 0 0 0-1.1 .1 .99 .99 0 0 0-.3 1.1M115.6 227.5v.1M115.6 225.4v2.5M115.6 220.7l-.1 .1M115.6 221.6l-.5 .4-.1 .4 1.7 2.4M115.6 221.5l1.8 2.7"/>
<path d="M115.6 221.5v.1M115.6 220.6h.1M115.6 220.6l-.8 .2-.4 .8M115.7 220.7l-.1 .1M115.7 220.4a.99 .99 0 0 0-1.1 .1 .99 .99 0 0 0-.4 1.1M115.7 220.9l-.1 .2M115.8 220.8h.1M115.8 220.8l-.8 .2-.5 .8M115.8 220.9v.1M115.8 220.6a.99 .99 0 0 0-1.1 .1 .99 .99 0 0 0-.3 1.1M115.9 221.2l-.2 .2M115.9 228.4v-.3h.3v.3"/>
<path d="M115.9 221h.1M115.9 221l-.8 .2-.4 .8M115.9 221.2l-.2 .3-.1-.3M115.9 220.8a.99 .99 0 0 0-1.1 .1 .99 .99 0 0 0-.3 1.1M116.1 221.2l-.1 .1M116.1 221.3a.97 .97 0 0 0-1.3 1h-.1M116.1 221a.99 .99 0 0 0-1.1 .1 .99 .99 0 0 0-.4 1.1M116.2 221.2a1.06 1.06 0 0 0-1.5 1.1M116.3 221.2l-.7 .3M117.4 224.2l-.6 .5M117.4 224.3l-.3 .3M117.4 224.2v.1"/>
<path d="M117.6 224.3h.1M117.7 224.3h-.3M117.9 225.9l.1 .1M118 225.7l.6-.2-.5 .6-.3-.1zM118 224.2h-.6M118.4 225.4l.1 .2M118.5 225.6l-.4 .1-.1 .3M118.5 225.6l-.1 .3-.4 .1M118.8 220v.2M118.8 220h.1M119 220.1h-.1M119.5 224.4l-.6-.7-3.3 1.7"/>
<path d="M119.5 224.4l-3.3 1.6-.6-.6M119.5 222.5h.1M119.9 223l-2.5 1.2M119.9 223l1.3 .6M121.2 223.6l-.2 .9-1.5 .6"/>
<circle cx="79.4" cy="74.2" r="1.19"/>
<circle cx="116.6" cy="65.9" r=".55"/>
<circle cx="121" cy="74.7" r="1.19"/>
<circle cx="125.4" cy="66" r=".55"/>
<circle cx="131.6" cy="79" r=".02"/>
<circle cx="131.6" cy="78.7" r=".02"/>
<circle cx="131.6" cy="79.7" r=".02"/>
<circle cx="132.8" cy="79" r=".02"/>
<circle cx="132.8" cy="78.7" r=".02"/>
<circle cx="132.8" cy="79.8" r=".02"/>
<circle cx="134.6" cy="75.8" r=".02"/>
<circle cx="134.9" cy="75.8" r=".02"/>
<circle cx="135.7" cy="75.8" r=".02"/>
<circle cx="136" cy="75.8" r=".02"/>
<circle cx="136.8" cy="75.8" r=".02"/>
<circle cx="137" cy="75.8" r=".02"/>
<circle cx="137.8" cy="75.8" r=".02"/>
<circle cx="138.1" cy="75.8" r=".02"/>
<circle cx="138.9" cy="75.8" r=".02"/>
<circle cx="139.2" cy="75.8" r=".02"/>
<circle cx="140" cy="75.8" r=".02"/>
<circle cx="140.3" cy="75.8" r=".02"/>
<circle cx="141" cy="75.8" r=".02"/>
<circle cx="141.3" cy="75.8" r=".02"/>
<circle cx="142.1" cy="75.8" r=".02"/>
<circle cx="142.4" cy="75.8" r=".02"/>
<circle cx="143.2" cy="75.9" r=".02"/>
<circle cx="143.5" cy="75.9" r=".02"/>
<circle cx="144.3" cy="75.9" r=".02"/>
<circle cx="144.5" cy="75.9" r=".02"/>
<circle cx="145.3" cy="75.9" r=".02"/>
<circle cx="145.6" cy="75.9" r=".02"/>
<circle cx="147.4" cy="79.2" r=".02"/>
<circle cx="147.5" cy="79.1" r=".02"/>
<circle cx="147.5" cy="78.9" r=".02"/>
<circle cx="147.5" cy="79.9" r=".02"/>
<circle cx="148.6" cy="79.2" r=".02"/>
<circle cx="148.6" cy="79.9" r=".02"/>
<circle cx="148.6" cy="78.9" r=".02"/>
<circle cx="162.7" cy="75.1" r="1.19"/>
<circle cx="131.6" cy="89.6" r=".02"/>
<circle cx="131.6" cy="87.5" r=".02"/>
<circle cx="131.6" cy="85.4" r=".02"/>
<circle cx="131.6" cy="83.2" r=".02"/>
<circle cx="131.6" cy="81.1" r=".02"/>
<circle cx="131.6" cy="88.6" r=".02"/>
<circle cx="131.6" cy="86.4" r=".02"/>
<circle cx="131.6" cy="84.3" r=".02"/>
<circle cx="131.6" cy="82.2" r=".02"/>
<circle cx="131.6" cy="80.1" r=".02"/>
<circle cx="131.6" cy="80" r=".02"/>
<circle cx="131.6" cy="85.3" r=".02"/>
<circle cx="131.6" cy="88.5" r=".02"/>
<circle cx="131.6" cy="85.1" r=".02"/>
<circle cx="131.6" cy="86.1" r=".02"/>
<circle cx="131.6" cy="81.9" r=".02"/>
<circle cx="131.6" cy="82.9" r=".02"/>
<circle cx="131.6" cy="87.2" r=".02"/>
<circle cx="131.6" cy="84" r=".02"/>
<circle cx="131.6" cy="88.2" r=".02"/>
<circle cx="131.6" cy="80.8" r=".02"/>
<circle cx="131.6" cy="89.3" r=".02"/>
<circle cx="132.8" cy="81.1" r=".02"/>
<circle cx="132.8" cy="89.6" r=".02"/>
<circle cx="132.8" cy="82.2" r=".02"/>
<circle cx="132.8" cy="86.4" r=".02"/>
<circle cx="132.8" cy="83.3" r=".02"/>
<circle cx="132.8" cy="87.5" r=".02"/>
<circle cx="132.8" cy="80.1" r=".02"/>
<circle cx="132.8" cy="88.6" r=".02"/>
<circle cx="132.8" cy="84.3" r=".02"/>
<circle cx="132.8" cy="85.4" r=".02"/>
<circle cx="132.8" cy="82.9" r=".02"/>
<circle cx="132.8" cy="80.8" r=".02"/>
<circle cx="132.8" cy="88.3" r=".02"/>
<circle cx="132.8" cy="86.1" r=".02"/>
<circle cx="132.8" cy="84" r=".02"/>
<circle cx="132.8" cy="81.9" r=".02"/>
<circle cx="132.8" cy="89.3" r=".02"/>
<circle cx="132.8" cy="87.2" r=".02"/>
<circle cx="132.8" cy="85.1" r=".02"/>
<circle cx="132.8" cy="83.2" r=".02"/>
<circle cx="132.8" cy="80" r=".02"/>
<circle cx="132.8" cy="88.5" r=".02"/>
<circle cx="134.6" cy="92.6" r=".02"/>
<circle cx="134.6" cy="91.5" r=".02"/>
<circle cx="134.9" cy="92.6" r=".02"/>
<circle cx="134.9" cy="91.5" r=".02"/>
<circle cx="135.7" cy="92.6" r=".02"/>
<circle cx="135.7" cy="91.5" r=".02"/>
<circle cx="136" cy="92.6" r=".02"/>
<circle cx="136" cy="91.5" r=".02"/>
<circle cx="136.8" cy="92.6" r=".02"/>
<circle cx="136.8" cy="91.5" r=".02"/>
<circle cx="137" cy="92.6" r=".02"/>
<circle cx="137" cy="91.5" r=".02"/>
<circle cx="137.8" cy="92.6" r=".02"/>
<circle cx="137.8" cy="91.5" r=".02"/>
<circle cx="138.1" cy="92.6" r=".02"/>
<circle cx="138.1" cy="91.5" r=".02"/>
<circle cx="138.9" cy="92.7" r=".02"/>
<circle cx="138.9" cy="92.6" r=".02"/>
<circle cx="138.9" cy="91.5" r=".02"/>
<circle cx="139.2" cy="92.7" r=".02"/>
<circle cx="139.2" cy="91.5" r=".02"/>
<circle cx="139.2" cy="92.6" r=".02"/>
<circle cx="140" cy="92.7" r=".02"/>
<circle cx="140" cy="92.6" r=".02"/>
<circle cx="140" cy="91.5" r=".02"/>
<circle cx="140.2" cy="92.7" r=".02"/>
<circle cx="140.3" cy="91.5" r=".02"/>
<circle cx="140.3" cy="92.6" r=".02"/>
<circle cx="141" cy="92.7" r=".02"/>
<circle cx="141" cy="91.5" r=".02"/>
<circle cx="141.3" cy="92.7" r=".02"/>
<circle cx="141.3" cy="91.5" r=".02"/>
<circle cx="142.1" cy="92.7" r=".02"/>
<circle cx="142.1" cy="91.5" r=".02"/>
<circle cx="142.4" cy="92.7" r=".02"/>
<circle cx="142.4" cy="91.5" r=".02"/>
<circle cx="143.2" cy="92.7" r=".02"/>
<circle cx="143.2" cy="91.5" r=".02"/>
<circle cx="143.5" cy="92.7" r=".02"/>
<circle cx="143.5" cy="91.6" r=".02"/>
<circle cx="144.2" cy="92.7" r=".02"/>
<circle cx="144.3" cy="92.7" r=".02"/>
<circle cx="144.3" cy="91.6" r=".02"/>
<circle cx="144.5" cy="92.7" r=".02"/>
<circle cx="144.5" cy="91.6" r=".02"/>
<circle cx="145.3" cy="92.7" r=".02"/>
<circle cx="145.3" cy="91.6" r=".02"/>
<circle cx="145.6" cy="92.7" r=".02"/>
<circle cx="145.6" cy="91.6" r=".02"/>
<circle cx="147.4" cy="89.8" r=".02"/>
<circle cx="147.4" cy="88.7" r=".02"/>
<circle cx="147.4" cy="86.6" r=".02"/>
<circle cx="147.4" cy="84.5" r=".02"/>
<circle cx="147.4" cy="82.4" r=".02"/>
<circle cx="147.4" cy="80.2" r=".02"/>
<circle cx="147.4" cy="87.7" r=".02"/>
<circle cx="147.4" cy="85.5" r=".02"/>
<circle cx="147.4" cy="83.4" r=".02"/>
<circle cx="147.4" cy="81.3" r=".02"/>
<circle cx="147.5" cy="87.6" r=".02"/>
<circle cx="147.5" cy="85.5" r=".02"/>
<circle cx="147.5" cy="83.4" r=".02"/>
<circle cx="147.5" cy="81.3" r=".02"/>
<circle cx="147.5" cy="89.8" r=".02"/>
<circle cx="147.5" cy="88.7" r=".02"/>
<circle cx="147.5" cy="86.6" r=".02"/>
<circle cx="147.5" cy="84.5" r=".02"/>
<circle cx="147.5" cy="82.3" r=".02"/>
<circle cx="147.5" cy="80.2" r=".02"/>
<circle cx="147.5" cy="81" r=".02"/>
<circle cx="147.5" cy="86.3" r=".02"/>
<circle cx="147.5" cy="83.1" r=".02"/>
<circle cx="147.5" cy="84.2" r=".02"/>
<circle cx="147.5" cy="88.4" r=".02"/>
<circle cx="147.5" cy="85.2" r=".02"/>
<circle cx="147.5" cy="82" r=".02"/>
<circle cx="147.5" cy="87.4" r=".02"/>
<circle cx="147.5" cy="89.5" r=".02"/>
<circle cx="148.6" cy="83.4" r=".02"/>
<circle cx="148.6" cy="80.2" r=".02"/>
<circle cx="148.6" cy="85.6" r=".02"/>
<circle cx="148.6" cy="82.4" r=".02"/>
<circle cx="148.6" cy="87.7" r=".02"/>
<circle cx="148.6" cy="89.8" r=".02"/>
<circle cx="148.6" cy="84.5" r=".02"/>
<circle cx="148.6" cy="88.7" r=".02"/>
<circle cx="148.6" cy="81.3" r=".02"/>
<circle cx="148.6" cy="86.6" r=".02"/>
<circle cx="148.6" cy="89.5" r=".02"/>
<circle cx="148.6" cy="88.4" r=".02"/>
<circle cx="148.6" cy="86.3" r=".02"/>
<circle cx="148.6" cy="84.2" r=".02"/>
<circle cx="148.6" cy="82.1" r=".02"/>
<circle cx="148.6" cy="87.4" r=".02"/>
<circle cx="148.6" cy="85.2" r=".02"/>
<circle cx="148.6" cy="83.1" r=".02"/>
<circle cx="148.6" cy="81" r=".02"/>
<circle cx="148.6" cy="85.5" r=".02"/>
<circle cx="148.6" cy="82.3" r=".02"/>
<circle cx="256.8" cy="99.6" r="2.36"/>
<circle cx="309.9" cy="94.4" r=".48"/>
<circle cx="312.9" cy="94.3" r=".48"/>
<circle cx="315.9" cy="94.3" r=".48"/>
<circle cx="79.4" cy="100.2" r="1.19"/>
<circle cx="84.3" cy="113.3" r=".59"/>
<circle cx="91.1" cy="110.7" r=".42"/>
<circle cx="93.7" cy="110.7" r=".42"/>
<circle cx="96.3" cy="110.7" r=".42"/>
<circle cx="103.1" cy="113.5" r=".6"/>
<circle cx="139" cy="113.9" r=".59"/>
<circle cx="145.8" cy="111.3" r=".42"/>
<circle cx="148.4" cy="111.3" r=".42"/>
<circle cx="151" cy="111.3" r=".42"/>
<circle cx="157.8" cy="114.1" r=".59"/>
<circle cx="162.7" cy="101.1" r="1.19"/>
<circle cx="81.5" cy="125.2" r=".42"/>
<circle cx="81.5" cy="122.6" r=".42"/>
<circle cx="81.5" cy="120" r=".42"/>
<circle cx="84.3" cy="132" r=".59"/>
<circle cx="97.6" cy="122.8" r=".42"/>
<circle cx="101.6" cy="122.8" r=".42"/>
<circle cx="103.1" cy="132.2" r=".6"/>
<circle cx="136.3" cy="123.2" r=".42"/>
<circle cx="136.3" cy="125.8" r=".42"/>
<circle cx="136.3" cy="120.6" r=".42"/>
<circle cx="139" cy="132.6" r=".59"/>
<circle cx="152.3" cy="123.4" r=".42"/>
<circle cx="156.4" cy="123.4" r=".42"/>
<circle cx="157.8" cy="132.8" r=".59"/>
<circle cx="300.1" cy="208.3" r=".03"/>
<circle cx="300.1" cy="210" r=".03"/>
<circle cx="300.4" cy="209.9" r=".03"/>
<circle cx="300.4" cy="208.3" r=".03"/>
<circle cx="300.4" cy="210" r=".03"/>
<circle cx="303.4" cy="208.2" r=".03"/>
<circle cx="303.4" cy="209.8" r=".03"/>
<circle cx="303.5" cy="209.8" r=".03"/>
<circle cx="303.7" cy="209.8" r=".03"/>
<circle cx="303.7" cy="208.1" r=".03"/>
<circle cx="306.8" cy="208" r=".03"/>
<circle cx="306.8" cy="209.6" r=".03"/>
<circle cx="306.8" cy="209.7" r=".03"/>
<circle cx="307" cy="209.6" r=".03"/>
<circle cx="307" cy="208" r=".03"/>
<circle cx="307.1" cy="209.6" r=".03"/>
<circle cx="340.6" cy="214.4" r=".03"/>
<circle cx="340.6" cy="217.5" r=".03"/>
<circle cx="340.6" cy="214.5" r=".03"/>
<circle cx="341" cy="217.5" r=".03"/>
<circle cx="341" cy="214.4" r=".03"/>
<circle cx="341" cy="216.8" r=".03"/>
<circle cx="341" cy="213.7" r=".03"/>
<circle cx="341" cy="214.5" r=".03"/>
</g>
<path d="M12 269.3h396zM12 269h396v.3h-396z" fill-rule="evenodd" fill="#504e49"/>
<text font-size="7.8" fill="#141413" x="12" y="24.7">早期 SIXAXIS 输入、运动传感与电池</text>
<text font-size="3.5" fill="#141413" x="12" y="274.9">Sony PlayStation 3 详细模型图纸</text>
<g font-size="3.2" fill="#1b365d">
<text x="12" y="15.3">原版 CECHA00 与早期 SIXAXIS · 结构学习图册</text>
<text x="369.7" y="15.3">PlayStation3-DWG-09 / 12</text>
</g>
<g font-size="3.2" fill="#504e49">
<text x="12" y="30.9">双摇杆具有双轴架、电位器、触点与按下开关；按键通过硅胶穹顶和柔性接点膜传递压力。保留早期独立三线运动传感板、610 mAh 电池与弹簧回位 L2/R2；不含振动电机。</text>
<text x="198.7" y="274.5">单位 mm · 比例见各视图</text>
<text x="317.6" y="274.5">图号 PlayStation3-DWG-09</text>
<text x="12" y="279.3">局部尺寸为本模型近似值 · 内部为布局示意</text>
<text x="198.7" y="278.8">CAD Study · 2026-11-08</text>
<text x="317.6" y="278.8">第 9 / 12 页 · A3</text>
</g>
<g font-size="3.2" fill="#141413">
<text x="100" y="158">主板与双轴模拟输入 · 1.193:1</text>
<text x="290.4" y="158">柔性接点膜与回弹结构 · 1.198:1</text>
<text x="82.3" y="247">转轴与独立回位弹簧 · 0.513:1</text>
<text x="287.2" y="247">电池与三线运动传感板 · 1.356:1</text>
<text x="12" y="253.3">双摇杆具有双轴架、电位器、触点与按下开关；按键通过硅胶穹顶和柔性接点膜传递压力。 图中尺寸单位统一为 mm，数字对应当前模型的几何和坐标。公开整体尺寸已注明来源，局部近似数字不能用作制造公差或真实电子规格。</text>
<text x="12" y="258.6">保留早期独立三线运动传感板、610 mAh 电池与弹簧回位 L2/R2；不含振动电机。 爆炸位移用于区分装配层，缩放视图不会改变尺寸数字。每个零件编号都可在组件清单中检索，重新修改模型后应同步重建这些图纸。</text>
</g>
</svg>
